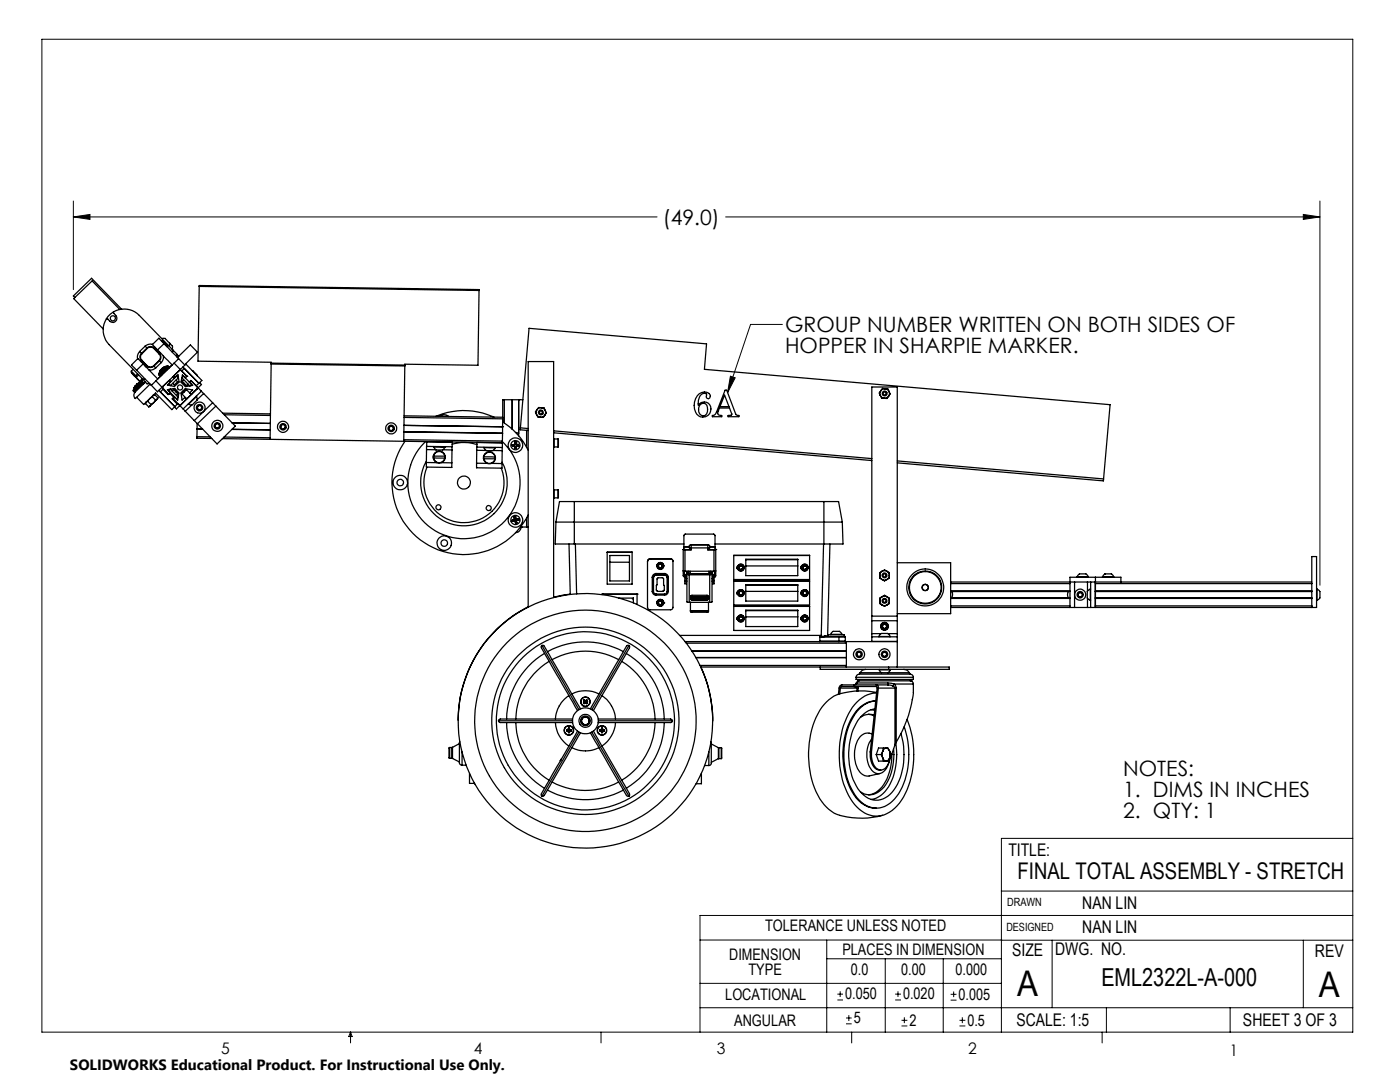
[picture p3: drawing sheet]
<svg xmlns="http://www.w3.org/2000/svg" width="279mm" height="216mm" viewBox="0 0 279 216" stroke-linecap="round" stroke-linejoin="round" font-family="sans-serif">
<g fill="none" stroke="#000" stroke-width=".2">
<path d="M8.4 7.8h261.6v198.2h-261.6zM14.6 43.3l3.4-.5v1zM14.6 40.1v17.7M14.6 43.3h116.5M144.8 43.3h118.6M260.1 42.8l3.3 .5-3.3 .5zM263.4 40.1v76.7M145.8 75.1l.9 .3-1.5 3zM156.1 64.7h-6.3l-4.6 13.7M199.8 177.8h70.2M270 167.3h-70.2v38.7M139.7 187.6h60.2"/>
<path d="M139.7 196.2h60.1M165 187.6v18.4M165 191.3h34.8M167.1 199.5h1.1M167.1 198.4h1.1M167.7 197.8v1.1M176.7 191.3v14.7M178.6 199.5h1.2M178.6 198.4h1.2M179.2 197.8v1.1M188.2 191.3v14.7M189.7 199.6h1.2"/>
<path d="M189.7 198.4h1.2M190.3 197.8v1.2M199.8 187.6h70.2M210 187.6v13.5M260.1 187.6v13.5M270 182.7h-130.3v23.3M70 206v2.1M70 206l.3 .8h-.7zM119.9 206v2.1M139.7 201.1h130.3M168.8 204.3h1.2M168.8 203.1h1.2"/>
<path d="M169.4 202.6v1.1M170 206v2.1M179.9 204.7h1.2M179.9 203.6h1.2M180.5 203v1.2M191.5 204.7h1.2M191.5 203.6h1.2M192.1 203v1.2M220 206v2.1M220.8 201.1v4.9M245.5 201.1v4.9"/>
</g>
<g fill="#000">
<path d="M145.8 75.1l.9 .3-1.5 3z"/>
<path d="M14.6 43.3l3.4-.5v1zM260.1 42.8l3.3 .5-3.3 .5z"/>
</g>
<g fill="none" stroke="#000" stroke-width=".25">
<path d="M15 59.4l-.4-.3 3.7-3.6 6 6.2M39.8 57.1v-.1l55.8 .8v.2M39.8 57.1l55.8 .9M39.8 57.1l-.3 15 14.6 .2v.2M95.6 58l-.2 14.9-14.6-.2v.1M21.2 63.6a4.2 4.2 0 0 0 .6 5.2l6.7 6.8M22.6 62.2v.2a1.1 1.1 0 0 1 .5 1.7 1.08 1.08 0 0 1-1.7-.5h-.2M22.6 62.2a4.2 4.2 0 0 1 5.2 .7l6.7 6.9M22.6 62.2l-.6 .5-.8 .9M23.9 61.7l-5.5-5.6-3.7 3.5 5.9 6.1M26.2 74l.9 1M26.2 74l.1 .4 .5 .6h.3"/>
<path d="M26.3 74.4l.4 .5M26.6 73.7l-.4 .3M26.6 77.9v.1M26.6 74.8l.1 .1M26.6 78l.2 .2M26.7 74.9l.8 .8M26.7 74.9l.5 .4M26.8 78.2h.2M26.8 77.3l-.2 .6M26.8 77.3h.1M27.1 76.9l-.3 .4M27.1 76.9h.1"/>
<path d="M27.1 76.9l.1 .1M27.2 75.3l.3 .4M27.3 73.9l2.9 2.9M27.3 76.7l-.1 .3M27.3 76.7h.1M27.4 76.6l-.1 .1M27.4 76.6h.1M27.4 74.6l-.3 .4M27.5 75.7l.4 .3M27.7 74.8l-.5 .5M27.7 76.4l-.3 .2M27.7 76.4h.1"/>
<path d="M27.9 70.1l.4 .4M27.9 70.1l-.5 .8 .1 .7M28.2 71.9l-.2 .2M28.2 71.9l1.1 1.1M28.3 75.9l.1 .3M28.3 70.5v.1M28.3 70.5a1.02 1.02 0 0 0-.1 1.4M28.3 76.2l.1 .1M28.3 76.2l-.6 .2M28.3 71.9h-.1M28.3 76.2l-1.7 1.7M28.3 71.9l1.1 1.1"/>
<path d="M28.3 70.6a.9 .9 0 0 0 0 1.3M28.4 72.1l-.1 .2M28.4 75.6l-.5 .4M28.4 76.2l.3 .3M28.4 76.3l-1.8 1.7M28.4 76.3l.2 .1M28.4 76.2l.3 .2M28.5 75.6l.9 1 .4-.1M28.5 75.7l-.2 .2M28.6 76.4v.3M28.6 72.6l-1.1-1.1-1.3 1.3 1.1 1.1M28.6 76.4l-1.8 1.8"/>
<path d="M28.6 72.6l-1.3 1.3M28.6 76.4v.1M28.7 76.4l.1 .1M28.9 75.6l-.2 .1-.2-.1M28.9 76.1l-.2 .3M29 69.1l.4 .3M29 69.1l-1.1 1M29 76.2l-2 2a.86 .86 0 0 0 0 1.3l3-2.8M29.1 72.8l-.2 .2M29.3 73a1.02 1.02 0 0 0 1.4 .1M29.3 73l-.2 .2M29.4 73a.94 .94 0 0 0 1.3 0"/>
<path d="M29.4 73h-.1M29.4 69.4v.1M29.4 69.4a.98 .98 0 0 1 1.4 .1M29.4 69.4l-1.1 1.1M29.4 69.5a.9 .9 0 0 1 1.3 0M29.4 69.5l-1.1 1.1M30.2 76.8l1.2 1.4 .9-.9M30.4 79.2l-.4 .2-.5 .7M30.4 79.2l.6 .6M30.4 68.7l-.9 .1-.5 .3M30.7 73v.1M30.7 69.5l1.1 1.1"/>
<path d="M30.7 73.1l.4 .3M30.8 69.5h-.1M30.8 69.5l1 1.1M30.9 78.7l-.3 .2-.2 .3M30.9 78.7l-.2 .1M30.9 78.7l.6 .7M30.9 69.3l-.1 .2M31 79.8l-.3 .6M31.1 73.4l-.8 .4h-.6M31.1 76l-.9 .8M31.1 69.5l-.1 .2M31.1 76l1.2 1.3"/>
<path d="M31.3 79.7l-.3 .1M31.3 79.7l-.6 .7M31.4 69.8l2.9 3-1 1-1.8 1.8-2.9-3M31.5 79.4l-.2 .3M31.7 74.7l.1 .1M31.7 77.9l3.2 3.2-2.9-2.9 .5-.5 1 1 .4-.5M31.8 71.9v.1M31.8 70.6a.9 .9 0 0 1 0 1.3M31.8 74.8l.1 .2M31.8 71.9l-1.1 1.1M31.8 70.2l-.2 .1M31.8 70.6h.1"/>
<path d="M31.8 70.6a1.07 1.07 0 0 1 0 1.4M31.8 72l.4 .4M31.8 72l-1.1 1.1M31.9 75h.2M31.9 74l-.2 .7M32 70.4l-.2 .2M32 73.9h.1M32.1 73.8h.1M32.1 73.8l-.1 .1M32.1 73.8l-.2 .3 .1-.2M32.2 72.4l-1.1 1M32.2 68l1.1 1v.1"/>
<path d="M32.2 68l1.1 1.1M32.2 68h.1M32.3 67.6l.3-.1a.57 .57 0 0 1 .7 .4l.5 .5M32.3 73.6h.1M32.3 77.3l.3 .2M32.4 73.5h.1M32.4 73.5l-.1 .1M32.4 73.6l-.3 .2M32.5 73.4h.1l-.2 .2M32.5 73.4h.1M32.5 73.4l-.1 .1M32.5 73.4v.1"/>
<path d="M32.6 73.3l-.1 .1M32.6 73.3h.1M32.6 77.5l1.1 1.1M32.6 71v.6l-.4 .8M32.7 68.6l2.9 2.9M32.7 68.6l-1-1.1-1.3 1.3 1 1M32.7 68.6l-1.3 1.2M33.3 69.1h.1M33.4 73l.1 .1M33.4 73l-.8 .3M33.4 73l-1.7 1.7M33.5 73.1l-1.7 1.7"/>
<path d="M33.5 73.1l.2 .1M33.7 78.6h.1M33.7 78l.3-.4 1.2 1.2 .4 .5-.4 .3M33.7 73.2v.2M33.7 73.2l-1.8 1.8M33.7 76.5l1.8-1.7 .2 1.4-.9 .9-1.4-.3zM33.8 68.4l.2 .2a.83 .83 0 0 1 .4 1.1M33.8 68.4v.7M33.8 75.8l.3 .3M33.9 78.4l.8 .9-.3 .3 1 1-1.1 1.1-3.3-3.3-2.3 2.3-1.4-1.4M33.9 78.2l1 1.1M33.9 78.2l-.5-.4 1.4-.3 .9 .9-.2 1.4-.6-.5"/>
<path d="M33.9 76.2v.1M34 78.4l-.1 .1M34 76.3l-.3-.3-1.1 1v.5M34.5 69.8v.2l-.1 .2M34.5 69.8l.9 .9M34.5 79.5l.1 .1M34.5 75.2l.3 .3M34.5 75.1l.3 .4M34.6 79.6l1.1 1.1M34.6 77.7l.9 .9M34.6 77.7l.3-.1 .2 .3 .5 .5-.1 .2M34.6 77.7l-.3 .3"/>
<path d="M34.7 72.5l1.3 1.2M34.7 72.5l-3.6 3.5M34.9 79.2l-.3 .4M34.9 79.3l-.3 .3M35.1 75.8l.4 .4-.3 .2-.4 .4-.3-.3M35.3 75l.3 .4-1 1-.6 .5-.3-.3M35.3 71l.2 .2-.1 .1M35.4 70.8l.3 .3M35.4 70.7l-.1 .5M35.4 71.3l2.6-2.5 1.4 1.5-2.4 2.3 3.3 3.3-.6 .6M35.5 78.6l-.3 .3M35.6 71.5l-.9 1"/>
<path d="M35.6 71.5l1.3 1.3-.9 .9M36 73.7l-3.7 3.6M36 73.7l.2 .3M36.2 74l-.4-.1-1.2 1.1 .4 .3M36.2 74l1.1 1.1M36.3 78.6l1 1M36.4 76l.9 .9M36.4 76l-.1 .3 .7 .7 .3-.1M36.5 73.2l3.2 3.3M36.7 75.1l-.4 .3 1.6 1.6 .3-.3M36.7 75.7l-.3 .3M36.8 73.5l-.5 .5 1 1.1"/>
<path d="M36.9 75.3h.1M36.9 75.3l-.5-.5-.3 1.4 .9 1 1.5-.3-.5-.5M36.9 75.3l.1 .1M37 75.4l.8 .8M37.2 79.7l-1.1 1M37.2 77.8l-.9 .8M37.2 77.8l-.3-.1-.6 .6v.3M37.2 77.8l1 .9M37.3 75.1h.1M37.3 75.1l-.3 .3M37.5 76.7l-.2 .2M37.8 76.2l.2 .2"/>
<path d="M37.8 76.2l.3-.3 1.1 1.1 .5-.5M38.2 76l-.2 .4M38.2 76l-.3 .3M38.2 76l1.1 1.2M38.2 78.6l-.3-.2 .6-.6-1.5-.3-.9 .9 .2 1.4 .6-.5 .3 .4M38.4 73.9l1 1.1M39.2 79.1h.1M39.2 79.1l.1 .2a1.46 1.46 0 0 1-1.2 1.5l-.5-.1M39.2 79.1l-1.6 1.6M39.3 77.2l.1 .1-.1 .3M39.3 77.6l-2.1 2.1M39.3 77.2l.2 .2"/>
<path d="M39.5 77.4l-.2 .2M39.5 77.4h.1M39.5 77.4l.7 .7M39.5 77.4l-3.6 3.6M39.8 76.3l.4 .4-.7 .7M40.2 78.1l.4 .4M40.2 78.1l-3.7 3.5M40.6 78.5l1.8 1.9M40.6 78.5l-1.3 1.3M54.1 72.5v.1M54.1 72.5l26.7 .3M54.1 72.6l26.7 .4"/>
<path d="M54.1 72.6l-.2 15.1M80.8 72.8v.2M80.8 73l-.2 15.1M100.6 79.8h-.3v3.5M100.6 79.8h3.8M100.6 79.8v4.6M102.2 79.8v5.8M103.5 79.8h.1M103.5 79.8v7.2M139.6 78.6a1.3 1.3 0 0 1 2.1 .5 .43 .43 0 0 1-.5 .4 .43 .43 0 0 1-.2-.7v-.1a.88 .88 0 0 0-1.4 .5l-.2 .7-.1 .9a1.43 1.43 0 0 1 2.1-.3 1.43 1.43 0 0 1 .2 2 1.66 1.66 0 0 1-1.8 .7 1.66 1.66 0 0 1-1.2-1.6 3.2 3.2 0 0 1 1-3zM144.6 78.8l.9 2.3h-1.8zM144.7 77.9h.3l1.9 4.9 .6 .1v.2h-2.2v-.2l.6-.1 .1-.1-.4-1.3h-2l-.3 1.2 .2 .2 .5 .1v.2h-1.8v-.2a.82 .82 0 0 0 .8-.6z"/>
<path d="M175.7 78.9l.3 .4 .5 .1M175.7 78.9l.2 .5h.6M175.8 78l-.2 .3 .1 .6M175.8 78l-.3 .4 .2 .5M176.6 77.6h.6l.2 .5M176.6 77.6l.5 .1 .3 .4M176.6 77.6h-.5l-.3 .4M176.6 77.6l-.5-.1-.3 .5M177.3 79.1l-.3 .3h-.5M177.3 79.1l-.3 .4-.5-.1M177.4 78.1l.1 .5-.2 .5M177.4 78.1l.3 .5-.4 .5"/>
<path d="M29 80.5l.7 .7M29.1 80.3l-.1 .2M29.5 80.1l-.3 .1-.2 .3M29.5 80.1l.6 .6M30 81l-.3 .2M30.1 80.7l-.1 .3M30.7 80.4l-.6 .3M30.7 80.4l-.7 .6M35.7 80.7h.4M35.7 80.7l.2 .2M35.9 80.9l-.7 .7-.4-.4M35.9 80.9v.1"/>
<path d="M35.9 81l.6 .6M36.1 80.7l-.2 .2M36.5 81.6l.5 .5M37 82.1l1.8 1.8M37.6 80.6v.1M38.3 80.8l-1.3 1.3M38.8 83.9l.6 .7M39.3 87.1v.4h3M39.3 87.1l2.6 .1M39.3 85.6v1.5M39.3 85.6h1.1M39.3 84.5v1.1"/>
<path d="M39.5 81l.5-.1 .3 .3-.2 .5-.4 .1-.3-.4zM42.4 80.4l.7 .6M42.4 80.4l-3.6 3.5M43.1 81l3.9 4-3.7 3.6-3.9-4M43.1 81l-3.7 3.6M43.3 84.5l.4 .2 .1 .4-.3 .3-.5-.1-.1-.4zM43.4 84.3h.1M44.4 87.5l9.5 .2M44.5 82.4l9.5 .2M44.7 87.2l9.2 .1M44.8 82.8l9.2 .1M46.3 85.7l7.6 .1"/>
<path d="M46.3 84.4l7.6 .1M53.9 87.7l26.7 .4M56.4 84.7l.4 .1 .1 .5-.3 .3-.5-.1v-.5zM77.6 85.3l.4-.3 .4 .2 .1 .4-.3 .3-.5-.1zM80.6 88.1l19.7 .2M80.6 87.7l19.7 .3M80.6 84.9l19.7 .3M80.6 83l19.7 .3M80.6 83.3l19.7 .3M80.8 88.1a14.4 14.4 0 0 0 4.4 20.5 14.4 14.4 0 0 0 20.2-5.8M84.9 88.1a11.2 11.2 0 0 0-.3 16 11.2 11.2 0 0 0 16 0 11.2 11.2 0 0 0-.3-16M85.1 92a8.6 8.6 0 0 0 7.4 12.9 8.6 8.6 0 0 0 7.7-12.7"/>
<path d="M85.1 92.3v.9l5.1 .1v-.9M85.1 92.3h2.1M85.1 89.1v.6M85.1 89.1h5.1M85.1 89.7v2.6M85.1 89.7h1.9M85.2 88.2l-.1 .9M85.2 88.2h5M85.2 88.1v.1M85.2 93.2a8 8 0 0 0 7.3 11.1 8 8 0 0 0 7.5-10.9M86.5 91.4a1.2 1.2 0 0 0 1.1 1 1.2 1.2 0 0 0 1.2-1M86.5 91.4h.1"/>
<path d="M86.5 91a1.2 1.2 0 0 1 1.2-1 1.2 1.2 0 0 1 1.1 1.1M86.5 91h.1M86.5 91v.4M86.5 91a1.13 1.13 0 0 1 1.1-.9 1.13 1.13 0 0 1 1.2 .9M86.5 91h2.3M86.5 91.4h2.3M86.5 91.4a1.13 1.13 0 0 0 1.1 .9 1.13 1.13 0 0 0 1.2-.9M86.6 89.2l.4 .6M86.6 89.2h2.2M86.6 89.1v.1M87 83.1a14.2 14.2 0 0 1 11.6 .1M87.8 83.1l.1-.1a1.39 1.39 0 0 1 1.7 .1"/>
<path d="M88.1 92.3l2.1 .1M88.4 89.7l1.8 .1M88.8 91.4h.1M88.8 91v.1M88.8 89.2l-.1 .3a.77 .77 0 0 1-1 .3h-.7M88.8 89.1v.1M88.8 91.1v.3M90.2 89.1v.7M90.2 89.8v2.6M90.2 88.7a8 8 0 0 1 5 0M90.2 88.2v.9M90.2 88.2h.1"/>
<path d="M95.1 92.4v.9l5.1 .1v-.9M95.1 92.4l2.1 .1M95.1 89.9v2.5M95.1 89.9h1.9M95.2 88.3v.9M95.2 89.2l-.1 .7M95.2 89.2l5.1 .1M95.2 88.3l5.1 .1M95.2 88.3h.1M96.5 91.5a1.2 1.2 0 0 0 1.2 1 1.2 1.2 0 0 0 1.1-1M96.5 91.5h.1M96.5 91.2a1.2 1.2 0 0 1 1.2-1 1.2 1.2 0 0 1 1.1 1"/>
<path d="M96.5 91.2h.1M96.5 91.2v.3M96.6 91.2a1.13 1.13 0 0 1 1.1-1 1.13 1.13 0 0 1 1.1 1M96.6 91.2h2.2M96.6 91.5a1.13 1.13 0 0 0 1.1 1 1.13 1.13 0 0 0 1.1-1M96.6 91.5h2.2M96.6 89.3l.1 .3a1.44 1.44 0 0 0 1.9 .1l.2-.3M96.6 89.3l2.2 .1M96.6 89.3h.1M98.1 92.5h2.1M98.4 89.9h1.8M98.8 91.5h.1"/>
<path d="M98.8 91.2h.1M98.8 89.3v.1M98.8 91.2v.3M100.2 89.9v2.6M100.3 88v.3M100.3 88.4v.9M100.3 89.3l-.1 .6M100.3 88.3v.1M100.3 85.2h.1M100.3 86.5v1.5M100.3 86.4l-19.7-.2 19.7 .3M100.3 85.2v1.3"/>
<path d="M100.3 83.3v.3M100.3 83.7v.5a14.9 14.9 0 0 1 5.1 5.6M100.3 83.6v1.6M102.3 89h.1M102.3 88.7v.3M102.3 88.7h.1M102.3 89h.2M102.3 88.7h.2M102.3 88.7l.2 .1M102.5 88.7v.1M102.5 88.9l.2 .1M102.5 88.9v.1"/>
<path d="M102.5 89h.2M102.7 88.7h-.2M102.7 88.7h.1M102.7 89h.1M102.7 88.7l-.2 .1M102.7 89l.1 .2M102.7 88.2h.1M102.7 88.2h.3M102.7 88.5h.1M102.7 88.2v.3M102.7 88.2l.1 .3M102.7 88.5v.2"/>
<path d="M102.8 89.4h.2M102.8 89.4h.1M102.8 88.5l-.1 .2M102.8 89.2h.1M102.8 89.2v.2M102.9 86.3l.6 .2M102.9 88.5h.1M102.9 88.5l.1 .2M103 88.2h.1M103 89.2h.1M103 89.2v.2M103 88.2v.3"/>
<path d="M103 88.2l-.1 .3M103 88.5v.1M103 88.7h.2M103 89v.2M103 89h.1M103 88.6l.2 .1M103 88.6v.1M103.2 88.7h.3v.2M103.2 88.7h.2l.1 .2M103.2 88.9h.3M103.2 88.7h.1M103.2 88.9h.1"/>
<path d="M103.2 88.9l-.2 .1M103.5 88.9h.1M103.9 85.4l-.1 .4 1.6 .1M103.9 85.4l1.7-19.9 35.4 3.1-.4 5.1 80.9 7.1-1.3 14.8M103.9 85.4l1.5 .1M105.1 85.9v3.3M107.1 82.7l.3 .4 .4 .2M107.1 82.7l.2 .5 .5 .1M107.2 81.7l-.3 .5 .2 .5M107.2 81.7l-.2 .4 .1 .6M108 81.4h.6l.2 .5M108 81.4l.6 .2 .2 .3"/>
<path d="M108 81.4h-.5l-.3 .3M108 81.4l-.5-.1-.3 .4M108.7 82.8l-.5 .4-.4 .1M108.7 82.8l-.3 .5h-.6M108.8 81.9l.2 .5-.3 .4M108.8 81.9l.1 .5-.2 .4M110.5 89.1l.1 .1M110.5 99.3h.1M110.5 86.4l63.5 5.5M110.5 86l63.5 5.5M110.6 87.6v1.6M110.6 97.8v1.5"/>
<path d="M110.6 89.2h.8M110.6 87.6h.8M110.6 87.6l-.1 .1M110.6 99.3h.8M110.6 97.8h.8M110.6 97.8l-.1 .1M111.4 87.6v1.6M111.4 97.8v1.5M139.8 80.7a.83 .83 0 0 1 .9-.2 .83 .83 0 0 1 .5 .8 1.08 1.08 0 0 1-.1 1.2 1.08 1.08 0 0 1-1.2 .4 1.55 1.55 0 0 1-.1-2.2zM179.1 92.4l41.1 3.6v-.4M179.1 92l41.1 3.6M102.2 103.8l.1 .2"/>
<path d="M102.2 103.8h.1M102.3 103.8v.2M102.3 104h.1M102.5 103.7l-.3 .1M102.5 103.7v.1M102.5 103.8h-.2M102.6 103.9l.2 .1M102.6 103.9v.1M102.6 104h-.3M102.6 104h.1M102.6 103.9l-.3 .1M102.6 103.2l.1 .2"/>
<path d="M102.6 103.2h.1M102.6 103.6l-.1 .1M102.6 103.6h.1M102.7 103.4l-.1 .2M102.7 103.4h.1M102.7 103.6l-.2 .2M102.7 103.4v.2M102.7 104l.1 .1M102.8 104h-.1M102.8 104l.1 .1M102.8 103.2h-.2M102.8 103.2h.1"/>
<path d="M102.8 104.1l.1 .3M102.8 103.2l.1 .2M102.8 104.1h.1M102.9 103.4l.1 .2M102.9 104.1v.3M102.9 104.4h.1M102.9 103.4l.1 .1M102.9 103.4h.1M103 103.6h.2M103 103.5h.2M103 103.5v.1M103 103.9v.2"/>
<path d="M103 103.9h.1M103 104.1h.1M103 104.1l.1 .2M103.1 104.1v.2M103.1 103.9v.2M103.1 104.3l-.2 .1M103.1 104.3h.1M103.2 103.5v.1M103.2 103.8h.1M103.2 103.8l-.2 .1M103.3 103.8l-.2 .1M103.4 103.5l.1 .2"/>
<path d="M103.4 103.5h.1M103.4 103.5h-.2M103.4 103.5l-.2 .1M103.5 103.7h.1M103.5 103.7l-.2 .1M103.5 103.7l-.3 .1M103.9 105.2h1.2M104 105.2h.1M104 105.2v.2a1.16 1.16 0 0 1-1.1 .9M105.1 105.2h.3M105.1 103.4v1.8M110.5 119.2v-47.1h-5.1v49"/>
<path d="M110.9 104.2l-.1 4.3h3.8M110.9 104.2h57.2M113.6 108.5l.2 10.1M113.8 118.5l-3.3 .7M114.6 100.1h-2.9l-.8 4.1M114.6 100.1v8.4M114.6 108.5h21.9M114.6 100.1h49.8M114.8 108.5l.3 10M120.2 118.6h.1M120.2 118.6h6.9M121.2 110.2h5v6.4h-5z"/>
<path d="M121.2 110.2h5M121.7 112.2v-1.4h3.9v1.4M121.7 112.2v3.7h3.9v-3.7M121.7 112.2h3.9M123.5 119.3h2.9M126.4 119.3v1M126.4 119.3l-.2 .2M127.1 118.6h.1M127.1 118.6v2M129.8 111.5h.1M129.8 111.5a.54 .54 0 0 0-.6 .5M129.8 111.5l-.3 .1-.3 .4v9.2l.1 .3 .3 .2h4.3l.3-.2 .1-9.6-.2-.3-.3-.1"/>
<path d="M129.8 111.5h4M130.2 115.2h.2M130.2 118h.2M130.2 118a.73 .73 0 0 0 .8 .7M130.2 115.2v2.8M130.4 115.2v2.8a.49 .49 0 0 0 .6 .5M131 114.7a.54 .54 0 0 0-.6 .6M131 114.7a.54 .54 0 0 0-.6 .5M131 114.4v.3M131 114.4a.73 .73 0 0 0-.8 .8M131 118.5v.2M131 114.4h1.6"/>
<path d="M131 114.7h1.6M131 114.7h.1M131 118.5h1.6M131 118.7h1.6M131.1 113a.69 .69 0 0 1 .7-.8 .69 .69 0 0 1 .7 .8M131.2 118l-.2-.2v-1l.1-.1v-1.2l.2-.2h.9l.2 .2 .2 2.3-.3 .2M131.2 118h1.1M131.2 117.9v.1M131.4 112.7v.4M131.4 113.1l.4 .2M131.8 112.5l.3 .2M131.8 112.5l-.4 .2"/>
<path d="M131.8 113.3h.1M131.8 119.9l-.4 .2M131.8 119.9l.3 .2M132.1 112.7v.4M132.1 113.1l-.3 .2M132.3 117.9v.1M132.6 114.7l.3 .1 .2 .5M132.6 114.7l.3 .1 .2 .4M132.6 114.4v.3M132.6 114.4a.78 .78 0 0 1 .8 .8M132.6 118.5v.2M132.6 114.7h.1"/>
<path d="M133.1 115.2v2.8l-.2 .5h-.3M133.1 115.2h.3M133.1 118h.3M133.4 118a.78 .78 0 0 1-.8 .7M133.4 115.2v2.8M133.8 111.5a.49 .49 0 0 1 .5 .5M133.8 111.5h.1M136.3 109.6l.4 .1M136.3 109.6h.1M136.3 113.9l.4 .1M136.3 109.6v5.3l.4 .2M136.3 109.6h.3"/>
<path d="M136.5 109.1h.1M136.5 109.1v-2.3l.2-.2h5.9l.1 .2v2.3M136.5 109.1h1M136.5 109.1v.5M136.6 109.6h.1M136.6 109.6l1.3 .1M136.6 114l.1 .9M136.6 114.6l.1 .1M136.7 114.9h.1M136.7 114.9l.2 .2M136.7 115.1h.1M136.7 114.7l.2 .2v1"/>
<path d="M136.7 114.7h.1M136.7 115.9v.6h.2v-.6M136.7 115.9h.2M136.7 114.7v.2M136.7 115.1v.8M136.7 109.7v4.3M136.7 114h5.8M136.9 115.5h.2M136.9 116h.2M137.1 114.5l.4 .2M137.1 114.3v5.8l.4 .1M137.1 114v.3"/>
<path d="M137.1 114.5h.4M137.1 114.3h.2M137.3 114.3l.1 .3h4.3l.2-.3M137.3 114v.3M137.5 114v.6M137.5 109.1l.3-.4h3.6l.3 .4M137.5 109.1l.2 .3h.2M137.5 109.1l.2 .4h.2M137.5 109.1h.1M137.5 114.7v5.5M137.5 114.7h4.1M137.8 114v.6"/>
<path d="M137.8 114.5h3.7M137.8 119.4l.3 .3M137.9 109.4v.1M137.9 109.5h.1M137.9 109.4h.1M137.9 109.3v-.6h3.4v.6M137.9 119.1h3.4M137.9 119.1v.3l.6 .1 2.8-.1v-.3M137.9 118.8v.3M137.9 109.3h3.4M137.9 109.3v.4h-1.2M137.9 114.5v.1"/>
<path d="M138.1 119.7l-.3-.1v-.6l.3-.2h3l.3 .2v.5l-.3 .2M138.1 119.7h3M138.1 119.7h.1M138.5 119.1h2.2zM141.1 119.7h.1M141.3 118.8v.3M141.3 109.3v.4h1.2M141.3 114.5v.1M141.3 109.5h.1M141.3 109.4h.1M141.3 109.4v.1M141.4 119.4l-.3 .3"/>
<path d="M141.5 114v.6M141.6 114.7v5.5M141.7 114v.6M141.7 109.1l-.1 .2-.3 .1M141.7 109.1l-.1 .3-.3 .1M141.7 114.5h.4M141.7 109.1h.1M141.7 109.1h1M141.9 114v.3M141.9 114.3h.2M142.1 114.5l-.5 .2M142.1 114.3v5.8l-.5 .1"/>
<path d="M142.1 114v.3M142.1 115.5h.2M142.1 116h.2M142.3 115.9v.6h.2v-.6M142.3 115.9h.2M142.5 109.7v4.3M142.5 115.1h.1M142.5 114.9l-.2 .2M142.5 114.7l-.2 .1v1.1M142.5 114.7v.2M142.5 115.1v.8M142.5 114.9h.1"/>
<path d="M142.5 114.7h.1M142.6 109.6l-1.3 .1M142.6 109.6h.1M142.6 114v.9M142.6 114.6v.1M142.6 109.6h.2M142.7 109.1h.1M142.7 108.5h21.7M142.7 109.1v.5M142.8 109.6h.1M142.8 109.6l-.3 .1M142.8 113.9l-.3 .1"/>
<path d="M142.8 109.6v5.3l-.2 .2M146.4 110.8h15.2M146.4 110.8h15.2v4.8h-15.2zM146.4 115.9h15.2v4.8h-15.2zM147 113.2h.1M147 113.2l.2 .4M147 113.2l.2 .3M147 118.3h.1M147 118.3l.2 .3M147.2 118.3a.67 .67 0 0 1 .6-.7 .67 .67 0 0 1 .7 .7M147.2 113.2a.67 .67 0 0 1 .6-.6 .67 .67 0 0 1 .7 .6M147.2 113.2v.1"/>
<path d="M147.2 118.3v.1M147.2 112.9l-.2 .3M147.2 118l-.2 .3M147.5 118.1v.5M147.5 118.6l.3 .2M147.5 113.1v.4M147.5 113.5l.3 .2M147.5 118.5l.3 .2M147.8 117.9l-.3 .2M147.8 117.9l.4 .2M147.8 112.9l-.3 .2M147.8 112.9l.4 .2"/>
<path d="M147.8 113.7h.1M147.8 118.7v.1M148.2 118.1v.5M148.2 118.6l-.4 .2M148.2 113.1v.4M148.2 113.5l-.4 .2M148.2 118.5l-.4 .2M148.5 113.2v.1M148.5 118.3v.1M148.8 112.9v2h10.4v-2M148.8 118v1.9h10.4v-1.9M148.8 118h10.4"/>
<path d="M148.8 111.7h10.4M148.8 112.9h10.4M148.8 112.9v-1.3h10.4v1.3M148.8 118v-1.3h10.4v1.3M148.8 116.8h10.4M159.8 113.2l.2 .4M159.8 113.2h.1M159.8 113.2l.1 .3M159.8 118.3l.2 .3M159.8 118.3h.1M159.8 118.3l.1 .3M159.9 118.3a.69 .69 0 0 1 .7-.7 .69 .69 0 0 1 .7 .7"/>
<path d="M159.9 113.2a.69 .69 0 0 1 .7-.6 .69 .69 0 0 1 .7 .6M159.9 113.2v.1M159.9 118.3v.1M160 112.9l-.2 .3M160 118l-.2 .3M160.2 118.1v.5M160.2 118.6l.4 .2M160.2 113.1v.4M160.2 113.5l.4 .2M160.2 118.5l.4 .2M160.6 117.9l.4 .2M160.6 117.9l-.4 .2"/>
<path d="M160.6 112.9l-.4 .2M160.6 112.9l.4 .2M160.6 113.7h.1M160.6 118.7v.1M161 118.1v.5M161 118.6l-.4 .2M161 113.1v.4M161 113.5l-.4 .2M161 118.5l-.4 .2M161.3 113.2v.1M161.3 118.3v.1M164.4 108.5l-.5 18.3"/>
<path d="M164.4 100.1h3l.7 4.1M164.4 100.1v8.4M165.6 108.5l-.4 18.4M168.1 104.2l.1 4.3h-3.8M175.6 119.9v.5l.4 .3M175.6 119.9l.1 .5 .3 .3M175.6 114.8v.6l.4 .2M175.6 114.8l.1 .5 .3 .3M176 119.1l.5-.3 .5 .3M176 119.1l.3-.1 .7 .1M176 119.1l-.4 .2v.6M176 119.1l-.3 .3-.1 .5"/>
<path d="M176 115.6l.5 .2 .5-.2M176 115.6l.5 .3 .5-.3M176 114l.5-.3 .5 .3M176 114l.3-.1 .7 .1M176 114l-.4 .3v.5M176 114l-.3 .3-.1 .5M177 119.1l.5 .2v.6M177 119.1l.4 .4 .1 .4M177 114l.5 .3v.5M177 114l.4 .4 .1 .4M177.5 119.9l-.1 .4-.4 .4M177.5 119.9v.5l-.5 .3"/>
<path d="M177.5 114.8l-.1 .4-.4 .4M177.5 114.8v.6l-.5 .2M179.1 112.3h10.6v10.1h-10.6M189.7 116.1h24.8M189.7 119.3h23.8M189.7 118h23.8M189.7 117.9h23.8M189.7 119.4h23.8M189.7 116.5h23.8M189.9 119.3l.2-.7-.2-.6h23.3l-.2 .7 .2 .6M214.5 116.1h2.5M214.5 116.1v5.1"/>
<path d="M214.9 115.1l.2-.3a1.65 1.65 0 0 1 1.8-.1l.3 .4M214.9 115.1h2.3M214.9 115.1v.1M215.3 118.3h.5l.2 .4-.2 .4h-.5l-.2-.4zM217 116.1h.7M217 116.1v1.9M217 119.3v1.9M217.2 115.1v.1M217.6 117.5l-.2 .2a1.38 1.38 0 0 0-.2 1.8l.4 .3M217.6 117.5v2.3M217.6 117.5h.1M217.6 119.8h.1"/>
<path d="M217.7 116.1h.9M217.7 116.1v5.1M218.6 116.1h43.2M218.6 116.1v5.1M218.6 117.9v.1M218.6 119.3v.1M218.6 115.2v1.3M218.6 119.3h.1M218.6 119.3h43.2M218.6 118h43.2M218.6 117.9h43.2M218.6 119.4h43.2"/>
<path d="M218.6 116.5h43.2M218.6 116.5v1.4M218.6 118v1.3M218.6 119.4v1.5M220 115.1l.1-.2a1.44 1.44 0 0 1 1.9-.2l.2 .4M220 115.1h2.2M220 115.1v.1M222.2 115.1v.1M223.7 116.1v-.9h-10.2v6M261.8 117.9v.1M261.8 116.5v2.9M261.8 116.5v-5.4h.9v10.1h-44.1"/>
<path d="M261.8 119.4v1.8M262.7 117.5h.1M262.7 119.8h.1M262.8 117.5l.3 .2a1.65 1.65 0 0 1 .1 1.8l-.4 .3M262.8 117.5v2.3M105.4 121.1a25.4 25.4 0 0 0-14 22.6M108.2 128.8h.3l.1 .1 7.3 12.5M108.2 128.8l-.2 .2 .1 .3 7.2 12.5M108.2 128.8l7.3 12.8M108.7 130.4a15.6 15.6 0 0 0-7.6 13.1M109.3 130a15.7 15.7 0 0 1 15.1 0M109.6 132a14 14 0 0 0-6.7 11.5"/>
<path d="M110.2 131.6a13.9 13.9 0 0 1 13.3 0M113.5 138.8a5.9 5.9 0 0 0-2.7 4.7M114.1 138.5a6.1 6.1 0 0 1 5.4 0M116.5 139.8l.1 .1M116.6 139.6l.1 .2M116.6 139.6l-.1 .2M116.6 139.9h.1M116.6 139.9v.1M116.6 139.9l.1 .1M116.7 139.8h.1M116.7 139.8l-.1 .1M116.7 139.8l.1 .1"/>
<path d="M116.8 139.8h.1M116.8 139.8h-.1M116.8 139.9h.1M116.8 139.8v.1M116.9 139.8h.1M117 139.8h.1M117 139.8l.1 .1M117 139.8l-.2 .1M117.1 139.9h.1M117.1 139.9l-.1 .1M117.1 139.9v.1M117.1 139.7l.1 .1"/>
<path d="M117.1 139.7l-.2 .1M117.1 139.7l-.1 .1M117.2 139.8l-.1 .1M120.1 138.8a6.1 6.1 0 0 1 2.7 4.7M124.1 132a13.9 13.9 0 0 1 6.6 11.5M125 130.4a15.6 15.6 0 0 1 7.6 13.1M125.5 128.8l.2 .2-.1 .3-7.2 12.5M125.5 128.8h-.3l-.2 .1-7.2 12.5M125.5 128.8l-7.4 12.8M131.1 120.3h.1M131.1 120.3a.69 .69 0 0 1 .7-.7 .69 .69 0 0 1 .7 .7M131.4 120.1v.4"/>
<path d="M131.4 120.5l.4 .2M131.8 120.7h.1M132.1 120.1v.4M132.1 120.5l-.3 .2M132.5 120.3h.1M135.7 126.8h28.2M136.7 128h30.7M136.9 128.3h32M137.5 120.2h4.1M137.8 121.8l.3 .2M137.8 121.8v.3l.3 .1M137.8 120.2v1.6"/>
<path d="M137.8 121.8h3.6M138.1 129.9h30.8M138.1 122v.2M138.1 122h3M138.1 122.2h3M138.9 131.2h30M139.7 132.8h29.2M139.8 133.1h49.6v.5h-25.7v-.5M139.9 133.1a25.5 25.5 0 0 1 2.3 10.8M141.1 122v.2M141.4 121.8l-.3 .2M141.4 121.8v.3l-.3 .1"/>
<path d="M141.4 120.2v1.6M146.4 121h15.2v4.8h-15.2zM147 123.4h.1M147 123.4l.2 .3M147.2 123.4a.67 .67 0 0 1 .6-.7 .67 .67 0 0 1 .7 .7M147.2 123l-.2 .4M147.5 123.2v.4M147.5 123.6l.3 .3M147.5 123.6l.3 .2M147.8 123l-.3 .2M147.8 123l.4 .2M147.8 123.8v.1"/>
<path d="M148.2 123.2v.4M148.2 123.6l-.4 .3M148.2 123.6l-.4 .2M148.8 123.1v1.9h10.4v-1.9M148.8 121.8h10.4M148.8 123.1v-1.4h10.4v1.4M148.8 123.1h10.4M159.8 123.4l.2 .3M159.8 123.4h.1M159.8 123.4l.1 .3M159.9 123.4a.69 .69 0 0 1 .7-.7 .69 .69 0 0 1 .7 .7M160 123l-.2 .4"/>
<path d="M160.2 123.2v.4M160.2 123.6l.4 .3M160.2 123.6l.4 .2M160.6 123l-.4 .2M160.6 123l.4 .2M160.6 123.8v.1M161 123.2v.4M161 123.6l-.4 .3M161 123.6l-.4 .2M163.6 127.9v.1M163.6 127.9h3.8M163.6 127.1h3.8"/>
<path d="M163.6 127.1v.8M163.9 126.8l.3 .3M164.2 127.1h.1M164.2 127.1h-.6M164.6 126.9h.6M164.6 126.9l-.4 .2M164.6 126.9l.1 .1M164.7 127l-.5 .1M164.7 127h2.7M165.2 126.9l.1 .1v-.4h3.2v.4M165.8 126.6l.1-.2a1.41 1.41 0 0 1 1.8-.2l.3 .4M165.8 126.6h2.2"/>
<path d="M165.8 126.6h.1M167.4 128h1.2M167.4 127.9v.1M167.4 127.9h1.3M167.4 127.1h1.3M167.4 127v.1M167.4 127h1.3v.1M167.4 127.1v.8M167.6 138.4a8.4 8.4 0 0 0-5.1 5.6 18.9 18.9 0 0 0 1.1 15.3 7.3 7.3 0 0 0 6.5 3.9h3l3-.5M167.7 137.3l.2-.3h7l.1 .2-1.3 12.8M167.7 137.3h3.3M167.7 137.3l-.1 1.1"/>
<path d="M168 126.6h.1M168.6 128h10.5M168.7 127.9l-.1 .1M168.7 127.1v.8M168.9 128v5.1M170.4 137l.4 .1M170.8 137.1l.2 .2M170.9 135.1v.5h11.4v-.5M170.9 135.1h11.4M170.9 136.4h.1M171 137l-.2 .1M171 136.3h6.2"/>
<path d="M171 136.3l-.1 .1M171 137.3h.2M171 137.3v.6M171.2 135.6v.3h10.8v-.3M171.2 137v.3M171.2 130.2h.5l.2 .4-.2 .4h-.5l-.2-.4zM171.2 137.3v.6M171.5 134.5a.66 .66 0 0 0-.6 .6M171.5 135.9l-.4 .1-.4 .5-.3 .2 .3-.1 .3-.3M171.5 134.5h10.1M171.7 134.2h4.2M171.7 134.2l-.2 .3"/>
<path d="M172.8 133.6a1.23 1.23 0 0 0-1.1 .6M174 127.1v.9M174 126.4v.7M174 122.9v1M174 122.9v-45.7h5.1v45.7M174 123.9v2.5M174 128h.1M174 127.1h5.1M174 128h5.1M174 123.9h5.1M174 122.9h5.1M174 126.4h1.8"/>
<path d="M174.8 139.8a5.6 5.6 0 0 0-4.7 3.3 15.6 15.6 0 0 0 .8 16.1 5.1 5.1 0 0 0 4 2.1M174.8 139.9a5.8 5.8 0 0 0-4.9 3.8 15.6 15.6 0 0 0 1.2 15.5 4.6 4.6 0 0 0 7.8-.3 15.8 15.8 0 0 0 1.5-13.9M174.9 136.7a.51 .51 0 0 1 .4 .6M174.9 138.2a15.7 15.7 0 0 0-7.3 .2M174.9 138.3a6.8 6.8 0 0 0-5.6 4.2 18.6 18.6 0 0 0 .4 16.8 6.4 6.4 0 0 0 5.6 3.5 7.7 7.7 0 0 0 5.7-5.2 19.2 19.2 0 0 0 0-14.1M175.3 137.3h3.3M175.3 137.3l-1.4 12.7M175.4 127l.1-.2a1.38 1.38 0 0 1 1.9-.2l.2 .4M175.4 127h2.2M175.4 127v.1M175.5 133.7l.1 .3a.8 .8 0 0 0 1.1 .2h.5M175.5 133.7h2.2"/>
<path d="M175.5 133.6v.1M176 120.7l.5 .2 .5-.2M176 120.7l.5 .3 .5-.3M176.1 125.2l.4 .2M176.1 124.7v.5M176.3 130.2h.4l.3 .4-.3 .4h-.4l-.2-.4zM176.5 124.5l.4 .2M176.5 124.5l-.4 .2M176.9 125.2l-.4 .2M176.9 124.7v.5M177.2 136.3l1.2 .2M177.2 136.3v.4"/>
<path d="M177.2 126.4h1.9M177.2 136.7h-9.2l-.5 .4-.2 1.4M177.2 136.7l1 .2M177.2 134.2h4.3M177.3 133.1v.5M177.6 127v.1M177.7 133.7l-.5 .5M177.7 133.6v.1M178.2 136.9l.4 .4M178.4 136.5l-.2 .4M178.4 136.5l.3 .2 .2 .6M178.4 136.5h3.9"/>
<path d="M178.6 137.3h.3M178.6 137.3v11.3M178.9 137.3v10.8M179.1 127.1v.9M179.1 126.4v.7M179.1 122.9v1M179.1 123.9v2.5M179.1 128v5.1M180.3 133.6a1.23 1.23 0 0 1 1.2 .6M181.5 134.2l.1 .3M181.6 134.5a.66 .66 0 0 1 .7 .6M181.6 135.9a.66 .66 0 0 1 .7 .6"/>
<path d="M182.3 136.5a22.3 22.3 0 0 1-3.4 11.6M189.7 121.2h23.8M189.7 120.9h23.8M213.5 121.2h1M214.5 121.2h2.5M217 121.2h.7M217.7 121.2h.9M218.6 120.9v.3M218.6 120.9h43.2M89.7 149.2a.53 .53 0 0 0-.1 .7v1.3l.1 .1M89.7 149.2v2.1M89.7 149.2h.5"/>
<path d="M89.7 151.3h.5M90.2 151.3h.1M90.2 149.2v2.1M90.3 149.1l-.1 .1M90.3 149.1v2.2M90.3 151.3l1.4 .7M91.7 148.4l-1.4 .7M91.8 148l-.1 4.2a.49 .49 0 0 0 .5 .5M92.2 150v2.7M92.2 152.7h.8M93.7 154.3v2h1M99.5 143.8l.3 .4h14.5"/>
<path d="M99.5 143.8h14.8M101.1 144.2a15.8 15.8 0 0 0 7.6 13.1M102.9 144.2a14 14 0 0 0 6.7 11.5M109.3 157.7a16 16 0 0 0 15.1 0M110.2 156a13.9 13.9 0 0 0 13.3 0M110.8 144.2a6 6 0 0 0 2.7 4.7M112 151.4l-.2 .4M113.1 145.6h.2M113.1 145.6v.2M113.1 145.8h.2M113.1 145.6l.2 .1M113.3 145.7v.1"/>
<path d="M113.3 145.6h.1M113.3 145.8h.1M113.3 145.7h.1M113.3 145.6v.1M113.3 145.8h-.2M113.3 145.8l.1 .1M113.4 145.9h.1M113.4 145.9v.1M113.4 145.6h.1M113.4 145.6h-.1M113.4 145.8h.1M113.4 146h.1"/>
<path d="M113.4 146l.1 .2M113.4 145.5v.1M113.4 145.5h.1M113.4 145.8v.1M113.4 145.6l-.1 .1M113.4 145.8l.1 .2M113.5 146.2h.1M113.5 145.3h.1M113.5 145.3l-.1 .2M113.5 145.3v.2M113.5 145.5h.1M113.5 146h.1"/>
<path d="M113.5 145.5l-.1 .1M113.5 146v.2M113.6 145.5h.1M113.6 146h.1M113.6 145.5v.1M113.6 146v.2M113.6 145.5l.1 .1M113.6 145.3v.2M113.6 145.6h.1M113.6 145.8h.1M113.6 145.8l.1 .1M113.6 145.8v.2"/>
<path d="M113.6 145.6l.2 .1M113.7 145.9l-.1 .1M113.7 145.9h.1M113.7 145.6h.1M113.7 145.6h-.1M113.8 145.8l-.1 .1M113.8 145.8h.1M113.8 145.8h.2M113.8 145.6h.2M113.8 145.6h.1M113.8 145.7h.1M113.8 145.6v.1"/>
<path d="M113.8 145.8h-.2M113.8 145.7v.1M114 145.6v.2M114 145.6l-.2 .1M114.1 149.2a6.1 6.1 0 0 0 5.4 0M114.3 143.5h-14.5l-.3 .3M115.3 145.9l-7.2 12.5-.1 .2 .2 .3M115.5 146.1l-7.3 12.8M115.9 146.2l-7.3 12.5-.3 .2h-.1M116.5 140.2l.1 .2M116.6 140.1l-.1 .1M116.6 140.2h.1"/>
<path d="M116.6 140.1h.1M116.6 140.2h-.1M116.6 140h.1M116.6 140v.1M116.6 140.1v.1M116.7 140.2l-.1 .2M116.7 140.2h.1M116.7 140h.1M116.7 140l-.1 .1M116.7 140.2v.1M116.7 140.3l-.1 .1M116.7 140.3h.1"/>
<path d="M116.8 140.2l-.1 .1M116.8 140.2h.1M116.8 140.2h-.1M116.8 140.2l.1 .1M116.9 140.3h.1M116.9 140.3l.2 .1M116.9 140.2h.1M116.9 140.2v.1M116.9 140.2l.1 .1M117 140h.1M117 140.1h.1M117 140v.1"/>
<path d="M117 140.1v.1M117 140.3l.1 .1M117 140.2h.1M117.1 140v.1M117.1 140.1l.1 .2M117.1 140.1h.1M117.1 140.2l-.1 .1M117.1 140.1l-.1 .1M117.1 140.2l.1 .1M117.2 140.3l-.1 .1M117.8 146.2l7.2 12.5 .5 .2M118.1 146.1l7.4 12.8"/>
<path d="M118.4 145.9l7.2 12.5-.1 .5M119.4 143.5h14.4l.3 .1 .1 .2M119.4 143.8h14.8M119.7 145.6h.2M119.7 145.6v.2M119.7 145.8h.2M119.7 145.6l.2 .1M119.9 145.7v.1M119.9 145.6h.1M119.9 145.8h.1M119.9 145.8h-.2M119.9 145.8l.1 .1"/>
<path d="M119.9 145.7h.1M119.9 145.6v.1M120 145.9h.1M120 145.9l.1 .1M120 145.6h.1M120 145.6h-.1M120 145.5v.1M120 145.8h.1M120 145.8v.1M120 145.5h.1M120 145.6l-.1 .1M120.1 146v.2"/>
<path d="M120.1 146.2h.1M120.1 145.3h.1M120.1 145.3v.2M120.1 145.5h-.1M120.1 145.8l-.1 .1M120.1 145.8v.2M120.1 145.5h.1M120.1 146h.1M120.1 145.5v.1M120.2 145.5h.1M120.2 146h.1M120.2 145.5v.1"/>
<path d="M120.2 146v.2M120.2 145.5l.1 .1M120.2 145.3v.2M120.2 145.6h.1M120.2 145.8h.1M120.2 145.8l.1 .1M120.2 145.8v.2M120.2 145.6l.2 .1M120.3 145.9l-.1 .1M120.3 145.6h.1M120.3 145.9h.1M120.3 145.6h-.1"/>
<path d="M120.4 145.8l-.1 .1M120.4 145.8h.1M120.4 145.8h.2M120.4 145.6h.2M120.4 145.6h.1M120.4 145.7h.1M120.4 145.6v.1M120.4 145.8h-.2M120.4 145.7v.1M120.6 145.6v.2M120.6 145.6l-.2 .1M122.8 144.2a6.2 6.2 0 0 1-2.7 4.7"/>
<path d="M130.7 144.2a13.9 13.9 0 0 1-6.6 11.5M132.6 144.2a15.7 15.7 0 0 1-7.6 13.1M134.2 143.8l-.2 .3-.2 .1h-14.4M140 154.3v2.1h-1.1M140.6 152.8h.9M141.5 150v2.8M141.9 148l.1 4.4-.3 .3-.2 .1M142 148.4l1.4 .8M143.4 151.4h.1M143.4 149.2h.1M143.4 149.2v2.2M143.4 151.4l-1.4 .7"/>
<path d="M143.5 149.2v2.2M143.5 151.4h.4M143.5 149.2h.4M143.9 149.2l.1 .1v2l-.1 .1M143.9 149.2v2.2M173.3 142.5l1.1 .3M173.7 150a3.4 3.4 0 0 0 1.5 3.6l.6 .1M173.7 150h.2M173.8 141.6l.8 .1M174 147.5a5.1 5.1 0 0 0 .5 6.7 1.81 1.81 0 0 0 2.6-1.2l.3-1M174.1 146.4a2.35 2.35 0 0 0-3.1 1.8 6 6 0 0 0 .9 6.2l.6 .4 .7 .1 2.4-.6M174.5 142.7l-1.1-.2-.4 .1-1.3 .5"/>
<path d="M174.6 141.5a5.4 5.4 0 0 0-4 3.5 13.6 13.6 0 0 0 .6 12.4 4.2 4.2 0 0 0 5 2 8.2 8.2 0 0 0 4-6.4 15.7 15.7 0 0 0-.4-6.6M174.9 150.6l.4 1.3h1M174.9 150.6h1M175.9 150.6l.3 .6M176.2 149.9l-.3 .7M176.2 149.9l-.1 .3 .1 1M176.2 151.2l.1 .7M176.2 151.2l.3 .5 .3 .2M176.3 151.9h.5M176.3 149.3h.5M176.3 149.3h-1l-.4 1.3M176.3 149.3l-.1 .6"/>
<path d="M176.8 149.3l-.3 .1-.3 .5M176.8 149.3l.4 .1 .4 .5M176.8 149.3h.4l.4 .6M177.6 151.2l-.4 .6-.4 .1M177.6 149.9l.1 .7-.1 .6M177.6 151.2l-.4 .7h-.4M178 150.4a9.8 9.8 0 0 1-2.8 7.4l-.8 .5-1.1 .3M178.3 149.4a10.7 10.7 0 0 1-2.3 8 3.2 3.2 0 0 1-4.3 .6M178.6 148.6l-1.2 3.5a1.63 1.63 0 0 1-2.2 1.4 3.5 3.5 0 0 1-1.3-3.5M178.8 148.3a12.6 12.6 0 0 1-2.2 9.7l-1.3 1-1.5 .5M178.9 148.1l-.3 .5"/>
<circle cx="22.5" cy="63.5" r=".52"/>
<circle cx="35.9" cy="77.3" r=".52"/>
<circle cx="176.6" cy="78.5" r=".47"/>
<circle cx="176.6" cy="78.5" r=".28"/>
<circle cx="39.8" cy="81.3" r=".65"/>
<circle cx="39.8" cy="81.3" r="1.1"/>
<circle cx="43.4" cy="85" r="1.11"/>
<circle cx="43.4" cy="85" r=".63"/>
<circle cx="56.5" cy="85.1" r=".64"/>
<circle cx="56.5" cy="85.2" r="1.11"/>
<circle cx="78.1" cy="85.5" r=".64"/>
<circle cx="78.1" cy="85.5" r="1.11"/>
<circle cx="79.9" cy="96.3" r=".66"/>
<circle cx="79.9" cy="96.3" r="1.45"/>
<circle cx="92.6" cy="96.3" r="1.3"/>
<circle cx="102.9" cy="88.8" r="1.47"/>
<circle cx="102.9" cy="88.8" r=".92"/>
<circle cx="107.9" cy="82.3" r=".48"/>
<circle cx="108" cy="82.3" r=".29"/>
<circle cx="87.5" cy="101.2" r=".51"/>
<circle cx="88.7" cy="108.4" r="1.45"/>
<circle cx="88.7" cy="108.4" r=".66"/>
<circle cx="97.5" cy="101.4" r=".5"/>
<circle cx="102.9" cy="103.8" r="1.45"/>
<circle cx="102.9" cy="103.7" r=".92"/>
<circle cx="131.8" cy="112.9" r=".6"/>
<circle cx="131.8" cy="113" r=".69"/>
<circle cx="147.9" cy="113.3" r=".68"/>
<circle cx="147.9" cy="118.3" r=".68"/>
<circle cx="147.9" cy="113.3" r=".61"/>
<circle cx="147.9" cy="118.4" r=".61"/>
<circle cx="160.6" cy="118.4" r=".61"/>
<circle cx="160.6" cy="113.3" r=".61"/>
<circle cx="160.6" cy="113.3" r=".69"/>
<circle cx="160.6" cy="118.4" r=".69"/>
<circle cx="176.5" cy="114.8" r=".3"/>
<circle cx="176.5" cy="119.9" r=".3"/>
<circle cx="176.5" cy="119.9" r=".48"/>
<circle cx="176.5" cy="114.8" r=".48"/>
<circle cx="184.6" cy="117.2" r=".64"/>
<circle cx="184.6" cy="117.2" r="3.3"/>
<circle cx="184.7" cy="117.2" r="3.7"/>
<circle cx="184.7" cy="117.2" r="3.2"/>
<circle cx="184.7" cy="117.2" r=".59"/>
<circle cx="215.6" cy="118.7" r="1.1"/>
<circle cx="215.6" cy="118.7" r=".63"/>
<circle cx="131.8" cy="120.3" r=".6"/>
<circle cx="131.8" cy="120.3" r=".69"/>
<circle cx="147.9" cy="123.4" r=".68"/>
<circle cx="147.9" cy="123.4" r=".61"/>
<circle cx="160.6" cy="123.4" r=".61"/>
<circle cx="160.6" cy="123.4" r=".69"/>
<circle cx="171.4" cy="130.6" r="1.1"/>
<circle cx="171.4" cy="130.6" r=".64"/>
<circle cx="176.5" cy="130.6" r="1.11"/>
<circle cx="176.5" cy="125" r=".79"/>
<circle cx="176.5" cy="125" r=".71"/>
<circle cx="176.5" cy="130.6" r=".64"/>
<circle cx="113.5" cy="145.7" r=".9"/>
<circle cx="113.5" cy="145.7" r=".95"/>
<circle cx="116.8" cy="143.8" r="2.59"/>
<circle cx="116.8" cy="143.8" r="22.1"/>
<circle cx="116.8" cy="143.8" r="17.8"/>
<circle cx="116.8" cy="143.8" r="1.3"/>
<circle cx="116.8" cy="140" r=".91"/>
<circle cx="116.8" cy="143.8" r=".79"/>
<circle cx="116.8" cy="143.8" r=".95"/>
<circle cx="116.8" cy="140" r=".96"/>
<circle cx="116.8" cy="143.8" r=".84"/>
<circle cx="116.8" cy="143.8" r=".78"/>
<circle cx="116.8" cy="143.8" r="25.4"/>
<circle cx="116.8" cy="143.8" r="18.7"/>
<circle cx="120.1" cy="145.7" r=".91"/>
<circle cx="120.1" cy="145.7" r=".95"/>
</g>
<g font-size="7.1">
<text x="203" y="198.7">A</text>
<text x="263.2" y="198.9">A</text>
</g>
<text font-size="4.9" x="219.8" y="196.7">EML2322L-A-000</text>
<text font-size="4.6" x="203.1" y="175.4">FINAL TOTAL ASSEMBLY - STRETCH</text>
<g font-size="4.2">
<text x="132.3" y="44.9">(49.0)</text>
<text x="156.7" y="66.3">GROUP NUMBER WRITTEN ON BOTH SIDES OF</text>
<text x="156.7" y="70.5">HOPPER IN SHARPIE MARKER.</text>
<text x="224.2" y="154.8">NOTES:</text>
<text x="224.2" y="158.9">1. DIMS IN INCHES</text>
<text x="224.2" y="163.1">2. QTY: 1</text>
</g>
<g font-size="3.5">
<text x="201.2" y="170.7">TITLE:</text>
<text x="216" y="181.4">NAN LIN</text>
<text x="202" y="190.7">SIZE</text>
<text x="210.6" y="190.6">DWG. NO.</text>
<text x="216" y="186.2">NAN LIN</text>
<text x="262.4" y="190.9">REV</text>
<text x="202.9" y="204.6">SCALE: 1:5</text>
<text x="248.1" y="204.6">SHEET 3 OF 3</text>
</g>
<g font-size="3.2">
<text x="152.7" y="185.7">TOLERANCE UNLESS NOTED</text>
<text x="145.5" y="191.5">DIMENSION</text>
<text x="168.1" y="190.5">PLACES IN DIMENSION</text>
<text x="149.4" y="194.6">TYPE</text>
<text x="169.8" y="194.6">0.0</text>
<text x="179.8" y="194.6">0.00</text>
<text x="190.7" y="194.6">0.000</text>
<text x="144.7" y="199.6">LOCATIONAL</text>
<text x="168.7" y="199.4">0.050</text>
<text x="180.2" y="199.4">0.020</text>
<text x="191.3" y="199.5">0.005</text>
<text x="146.5" y="204.6">ANGULAR</text>
<text x="170.4" y="204.2">5</text>
<text x="181.5" y="204.6">2</text>
<text x="193.1" y="204.6">0.5</text>
<text x="44.2" y="210.4">5</text>
<text x="94.6" y="210.3">4</text>
<text x="143.1" y="210.4">3</text>
<text x="193.2" y="210.3">2</text>
<text x="245.4" y="210.6">1</text>
</g>
<text font-size="3" x="14" y="213.5">SOLIDWORKS Educational Product. For Instructional Use Only.</text>
<g font-size="2.3">
<text x="200.8" y="185.7">DESIGNED</text>
<text x="201" y="180.9">DRAWN</text>
</g>
</svg>
